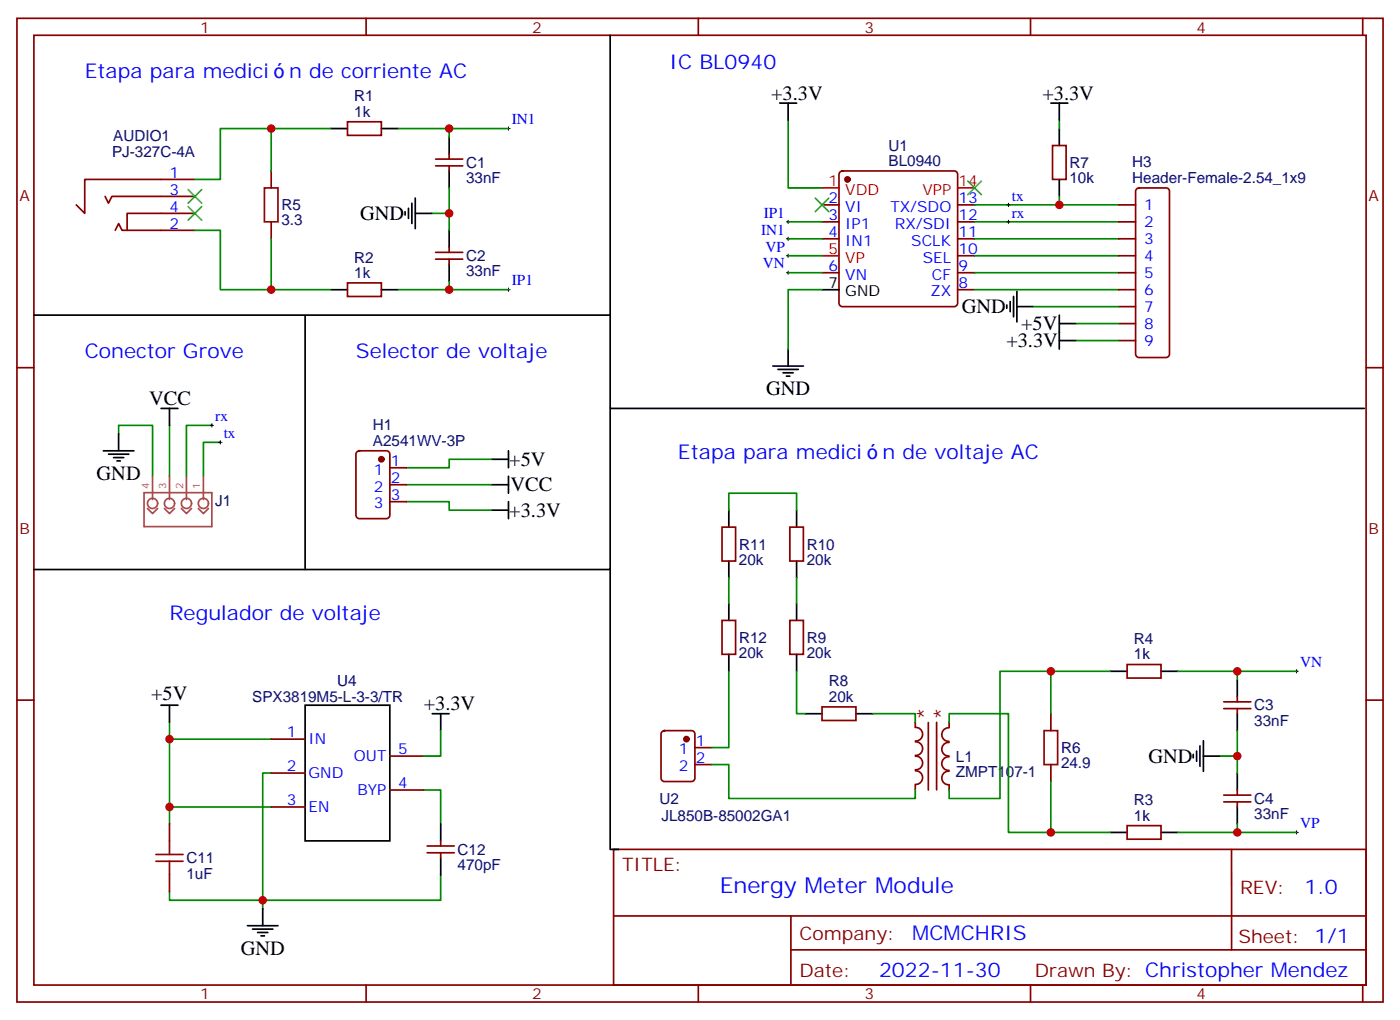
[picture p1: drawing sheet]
<svg xmlns="http://www.w3.org/2000/svg" width="291mm" height="212mm" viewBox="0 0 291 212" stroke-linecap="round" stroke-linejoin="round" font-family="sans-serif">
<g fill="none" stroke="#870000" stroke-width=".35">
<path d="M3.5 3.8h284.4v204.6h-284.4zM7.1 7.3h277.2v197.6h-277.2zM76.2 3.8v3.5M145.3 3.8v3.5M214.5 3.8v3.5M283.6 3.8v3.5M40.6 37.3h-23v7.1l-1.7-1.8M56.4 35.6v3.5M72.3 25.3h7.1v2.9h-7.1zM90.7 34.5h5.6M90.7 33.1h5.6M93.5 32v1.1"/>
<path d="M93.5 34.5v1.1M174.9 35.8l.4-.2h23.3a.71 .71 0 0 1 .7 .7v26.8a.76 .76 0 0 1-.7 .7h-23.3a.76 .76 0 0 1-.7-.7v-26.8zM219.1 30.3h2.8v7h-2.8zM236.6 39.3l.5-.2h5.6a.71 .71 0 0 1 .7 .7v33.9a.76 .76 0 0 1-.7 .7h-5.6a.76 .76 0 0 1-.7-.7v-33.9zM21.9 40.9l.7 1.4 .7-1.4h17.3M24 47.9l.7-1.4 .7 1.4h15.2M40.6 44.4h-14.1v3.5M56.4 46.1v3.6M72.3 58.8h7.1v2.9h-7.1zM90.7 53.9h5.6M90.7 52.5h5.6M93.5 51.4v1.1"/>
<path d="M93.5 53.9v1.1M171.1 42.6h3.5M171.1 46.1h3.5M171.1 49.7h3.5M171.1 56.7h3.5M199.3 42.6h3.5M199.3 46.1h3.5M199.3 49.7h3.5M199.3 56.7h3.5M199.3 53.2h3.5M232.8 42.6h3.6M232.8 46.1h3.6"/>
<path d="M232.8 49.7h3.6M232.8 56.7h3.6M232.8 53.2h3.6M3.5 76.5h3.6M199.3 60.3h3.5M232.8 60.3h3.6M232.8 63.8h3.6M232.8 67.3h3.6M232.8 70.8h3.6M284.3 76.5h3.6M74.3 94l.5-.2h5.6a.71 .71 0 0 1 .7 .7v12.7a.76 .76 0 0 1-.7 .7h-5.6a.76 .76 0 0 1-.7-.7v-12.7zM81.1 97.3h3.6"/>
<path d="M81.1 100.8h3.6M81.1 104.4h3.6M150.3 109.6h2.8v7.1h-2.8zM164.4 109.6h2.8v7.1h-2.8zM150.3 129h2.8v7.1h-2.8zM164.4 129h2.8v7.1h-2.8zM234.6 138.2h7.1v2.8h-7.1zM3.5 145.6h3.6M56.4 153.7h7.1M81.1 157.3h7.1M137.8 152.2l.5-.2h5.6a.71 .71 0 0 1 .7 .7v9.2a.76 .76 0 0 1-.7 .7h-5.6a.76 .76 0 0 1-.7-.7v-9.2zM144.6 155.5h3.6"/>
<path d="M144.6 159h3.6M171.1 147h7.1v2.9h-7.1zM190.5 150.2v1.1M190.5 151.3a1.41 1.41 0 0 1 1.5 1.4 1.41 1.41 0 0 1-1.5 1.4M190.5 154.3a1.41 1.41 0 0 1 1.5 1.4 1.41 1.41 0 0 1-1.5 1.4M190.5 157.3a1.41 1.41 0 0 1 1.5 1.4 1.41 1.41 0 0 1-1.5 1.4M193.2 150.3v14M194.9 150.2v14.1M197.5 157.4a1.41 1.41 0 0 0-1.5 1.4 1.41 1.41 0 0 0 1.5 1.4M197.5 154.4a1.41 1.41 0 0 0-1.5 1.4 1.41 1.41 0 0 0 1.5 1.4M197.5 151.4a1.41 1.41 0 0 0-1.5 1.4 1.41 1.41 0 0 0 1.5 1.4M197.6 150.2v1.1"/>
<path d="M218.7 148.4v3.6M218.7 159v3.6M254.7 147.4h5.6M254.7 146h5.6M257.5 144.9v1.1M257.5 147.4v1M284.3 145.6h3.6M35.3 171.4v3.5M56.4 160.8h7.1M56.4 167.9h7.1M81.1 164.3h7.1M88.9 176h5.6"/>
<path d="M88.9 177.4h5.6M91.7 174.9v1.1M91.7 177.4v1M127.7 176.7h156.6v28.2h-156.6zM190.5 163.3v1M190.5 160.3a1.41 1.41 0 0 1 1.5 1.4 1.41 1.41 0 0 1-1.5 1.4M197.5 160.4a1.41 1.41 0 0 0-1.5 1.4 1.41 1.41 0 0 0 1.5 1.4M197.6 163.3v1M234.6 171.7h7.1v2.9h-7.1zM254.7 166.8h5.6M254.7 165.4h5.6M256.3 176.7v20.9"/>
<path d="M257.5 164.3v1.1M257.5 166.8v1.1M35.3 182v3.5M127.7 190.5h156.5M164.6 197.6h119.6M164.6 190.5v14.1M76.2 204.9v3.5M145.3 204.9v3.5M214.5 204.9v3.5M283.6 204.9v3.5"/>
</g>
<g fill="#870000" stroke="#870000" stroke-width=".35">
<circle cx="176.4" cy="37.3" r=".53"/>
<circle cx="142.9" cy="153.7" r=".53"/>
<circle cx="79.4" cy="95.5" r=".53"/>
</g>
<path d="M171.1 39.1h3.5M199.3 39.1h3.5M171.1 53.2h3.5" fill="none" stroke="#f00" stroke-width=".35"/>
<g fill="none" stroke="#000" stroke-width=".35">
<path d="M127 7.3v77.6h157M68.8 26.7h3.5M79.4 26.7h3.5M93.5 28.5v3.5M93.5 35.6v3.5M162.3 21.4h3.5M164 21.4v3.6M218.7 21.4h3.5M220.5 21.4v3.6M220.5 26.7v3.6M220.5 37.3v3.6M84.3 44v.7"/>
<path d="M85 43.3v2.1M85.7 42.3v4.2M86.4 44.4h3.6M86.4 41.2v6.4M93.5 47.9v3.5M93.5 55v3.5M7.1 65.5h119.9M63.5 65.5v53M68.8 60.3h3.5M79.4 60.3h3.5M160.9 76.1h6.3M161.9 76.8h4.3"/>
<path d="M163 77.5h2.1M163.7 78.2h.7M164 72.6v3.5M171.1 60.3h3.5M209.5 63.4v.7M210.3 62.7v2.1M211 61.7v4.2M211.7 63.8h3.5M211.7 60.6v6.4M220.5 65.5v7.1M220.5 67.3h3.5M220.5 70.8h3.5"/>
<path d="M21.5 93.8h6.4M22.6 94.5h4.2M23.6 95.2h2.2M24.3 95.9h.7M24.7 90.2v3.6M33.5 84.9h3.5M35.3 84.9v3.6M102.3 95.5h3.5M105.8 93.8v3.5M105.8 99.1v3.5M127 84.9v33.6h-119.9M102.3 100.8h3.5"/>
<path d="M102.3 106.1h3.5M105.8 104.4v3.5M127 118.5v58.2h1.8M151.7 106.1v3.5M151.7 116.7v3.5M165.8 106.1v3.5M165.8 116.7v3.5M151.7 125.5v3.5M151.7 136.1v3.5M165.8 125.5v3.5M165.8 136.1v3.5M231.1 139.6h3.5"/>
<path d="M241.7 139.6h3.5M33.5 146.7h3.5M35.3 146.7v3.5M63.5 146.7h17.6v28.2h-17.6zM90 148.4h3.5M91.7 148.4v3.6M167.6 148.4h3.5M178.2 148.4h3.5M248.4 156.9v.7M249.1 156.2v2.1M249.8 155.2v4.2M250.5 157.3h3.5"/>
<path d="M250.5 154.1v6.3M257.5 141.4v3.5M257.5 148.4v3.6M91.7 171.4v3.5M91.7 178.4v3.6M231.1 173.1h3.5M241.7 173.1h3.5M257.5 160.8v3.5M257.5 167.9v3.5M51.5 192.5h6.4M52.6 193.3h4.2M53.6 194h2.1"/>
<path d="M54.3 194.7h.7M54.7 189v3.5"/>
</g>
<path d="M55 39.1h2.9v7h-2.9zM217.3 152h2.8v7h-2.8zM32.5 179.1h5.6M32.5 177.7h5.6M35.3 174.9v2.8M35.3 179.1v2.9" fill="none" stroke="#a10000" stroke-width=".35"/>
<g fill="none" stroke="#008700" stroke-width=".35">
<path d="M56.4 26.7v8.9M68.8 26.7h-22.9v10.6h-5.3M82.9 26.7h10.6v1.8M93.5 39.1v8.8M93.5 26.7h12.3M164 25v14.1h7.1M220.5 25v1.7M40.6 47.9h5.3v12.4h22.9M56.4 49.7v10.6M90 44.4h3.5M93.5 58.5v1.8h-10.6M164 46.1h7.1"/>
<path d="M164 49.7h7.1M164 53.2h7.1M164 56.7h7.1M202.8 46.1h30M202.8 49.7h30M202.8 53.2h30M202.8 56.7h30M202.8 42.6h30M220.5 40.9v1.7M93.5 60.3h12.3M171.1 60.3h-7.1v12.3M202.8 60.3h30"/>
<path d="M215.2 63.8h17.6M224 67.3h8.8M224 70.8h8.8M24.7 90.2v-1.7h7v10.6M35.3 88.5v10.6M44.1 88.5h-5.3v10.6M45.9 92h-3.6v7.1M102.3 95.5h-8.8v1.8h-8.8M84.7 104.4h8.8v1.7h8.8M84.7 100.8h17.6M151.7 106.1v-3.5h14.1v3.5M151.7 139.6v15.9h-3.5"/>
<path d="M151.7 120.2v5.3M165.8 139.6v8.8h1.8M165.8 120.2v5.3M218.7 139.6h-10.6v26.5h-10.5v-1.8M231.1 139.6h-12.4v8.8M245.2 139.6h12.3v1.8M257.5 139.6h12.4M35.3 150.2v3.5M56.4 153.7h-21.1v14.2M91.7 152v5.3h-3.5M148.2 159h3.5v7.1h38.8v-1.8M181.7 148.4h8.8v1.8"/>
<path d="M197.6 150.2v-1.8h12.3v24.7h8.8v-10.5M254 157.3h3.5M257.5 152v8.8M56.4 160.8h-1.7v28.2M56.4 167.9h-21.1v3.5M88.2 164.3h3.5v7.1M218.7 173.1h12.4M257.5 171.4v1.7h-12.3M257.5 173.1h12.4M91.7 182v5.3h-56.4v-1.8"/>
</g>
<g fill="none" stroke="#000" stroke-width=".21">
<path d="M105.5 26.7h.7M105.8 26.4v.7M105.8 59.9v.7M163.7 46.1h.7M163.7 49.7h.7M163.7 53.2h.7M163.7 56.7h.7M164 45.8v.7M164 49.3v.7M164 52.8v.8M164 56.4v.7M209.5 46.1h.8"/>
<path d="M209.5 42.6h.8M209.9 42.3v.7M209.9 45.8v.7M105.5 60.3h.7M43.7 88.5h.7M44.1 88.1v.7M45.5 92h.7M45.9 91.7v.7M269.5 139.6h.7M269.9 139.3v.7M269.5 173.1h.7M269.9 172.8v.7"/>
</g>
<g fill="none" stroke="#a64a4a" stroke-width=".35">
<path d="M31.7 99.1v4.8M35.3 99.1v4.8M38.8 99.1v4.8M42.3 99.1v4.8M30 102.5h14.1v7h-14.1zM30.7 105.8l1 1 1.1-1M34.2 105.8l1.1 1 1-1M37.7 105.8l1.1 1 1.1-1M41.3 105.8l1 1 1.1-1"/>
<circle cx="31.7" cy="104.7" r="1.06"/>
<circle cx="35.3" cy="104.7" r="1.06"/>
<circle cx="38.8" cy="104.7" r="1.06"/>
<circle cx="42.3" cy="104.7" r="1.06"/>
</g>
<path d="M39.2 39.4l2.8 2.9M42 39.4l-2.8 2.9M201.4 37.7l2.9 2.8M204.3 37.7l-2.9 2.8M39.2 43l2.8 2.8M42 43l-2.8 2.8M169.7 41.2l2.8 2.8M172.5 41.2l-2.8 2.8" fill="none" stroke="#3c3" stroke-width=".35"/>
<g fill="#c00">
<circle cx="56.4" cy="26.7" r=".88"/>
<circle cx="56.4" cy="60.3" r=".88"/>
<circle cx="257.5" cy="157.3" r=".88"/>
<circle cx="93.5" cy="44.4" r=".88"/>
<circle cx="35.3" cy="167.9" r=".88"/>
<circle cx="54.7" cy="187.3" r=".88"/>
<circle cx="35.3" cy="153.7" r=".88"/>
<circle cx="218.7" cy="139.6" r=".88"/>
<circle cx="218.7" cy="173.1" r=".88"/>
<circle cx="257.5" cy="139.6" r=".88"/>
<circle cx="257.5" cy="173.1" r=".88"/>
<circle cx="93.5" cy="26.7" r=".88"/>
<circle cx="93.5" cy="60.3" r=".88"/>
<circle cx="220.5" cy="42.6" r=".88"/>
</g>
<text font-size="4.6" fill="#00f" x="149.8" y="185.7">Energy Meter Module</text>
<g font-size="4.2" fill="#00f">
<text x="17.6" y="16.2">Etapa para medici</text>
<text x="60.2" y="16.2">n de corriente AC</text>
<text x="139.3" y="14.4">IC BL0940</text>
<text x="17.6" y="74.4">Conector Grove</text>
<text x="74.1" y="74.4">Selector de voltaje</text>
<text x="141.1" y="95.5">Etapa para medici</text>
<text x="183.7" y="95.5">n de voltaje AC</text>
<text x="35.3" y="129">Regulador de voltaje</text>
<text x="271.5" y="185.9">1.0</text>
<text x="189.9" y="195.5">MCMCHRIS</text>
<text x="183" y="203.3">2022-11-30</text>
</g>
<g font-size="4.2">
<text x="160.5" y="20.7">+3.3V</text>
<text x="217" y="20.7">+3.3V</text>
<text x="75" y="45.8">GND</text>
<text x="200.2" y="65.2">GND</text>
<text x="212.5" y="68.7">+5V</text>
<text x="209.5" y="72.2">+3.3V</text>
<text x="159.5" y="82.2">GND</text>
<text x="31" y="84.2">VCC</text>
<text x="20.1" y="99.9">GND</text>
<text x="106" y="96.9">+5V</text>
<text x="106" y="107.5">+3.3V</text>
<text x="106.3" y="102.2">VCC</text>
<text x="31.4" y="145.6">+5V</text>
<text x="88.2" y="147.7">+3.3V</text>
<text x="239" y="158.7">GND</text>
<text x="50.1" y="198.5">GND</text>
</g>
<g font-size="4.2" fill="#800">
<text x="193.9" y="149.8" transform="rotate(-90 193.9 149.8)">*</text>
<text x="197.4" y="149.8" transform="rotate(-90 197.4 149.8)">*</text>
</g>
<g font-size="3.9" fill="#800">
<text x="129.5" y="181.3">TITLE:</text>
<text x="258.1" y="185.9">REV:</text>
<text x="166.4" y="195.5">Company:</text>
<text x="257.7" y="196.1">Sheet: 1/1</text>
<text x="166.4" y="203.1">Date:</text>
<text x="215.4" y="203.2">Drawn By: Christopher Mendez</text>
</g>
<g font-size="3.2" fill="#800">
<text x="41.6" y="6.8">1</text>
<text x="110.8" y="6.8">2</text>
<text x="179.9" y="6.8">3</text>
<text x="249.1" y="6.8">4</text>
<text x="4.1" y="41.9">A</text>
<text x="284.9" y="41.9">A</text>
<text x="4.1" y="111.1">B</text>
<text x="284.9" y="111.1">B</text>
<text x="41.6" y="207.9">1</text>
<text x="110.8" y="207.9">2</text>
<text x="179.9" y="207.9">3</text>
<text x="249.1" y="207.9">4</text>
</g>
<g font-size="3.2" fill="#000080">
<text x="73.7" y="21.1">R1</text>
<text x="23.6" y="29.4">AUDIO1</text>
<text x="73.7" y="24.3">1k</text>
<text x="23.3" y="32.6">PJ-327C-4A</text>
<text x="97" y="34.9">C1</text>
<text x="184.9" y="34.5">BL0940</text>
<text x="184.9" y="31.3">U1</text>
<text x="222.6" y="34.9">R7</text>
<text x="235.7" y="34.8">H3</text>
<text x="97" y="38">33nF</text>
<text x="222.6" y="38">10k</text>
<text x="235.7" y="38">Header-Female-2.54_1x9</text>
<text x="58.6" y="46.8">3.3</text>
<text x="58.6" y="43.7">R5</text>
<text x="73.7" y="57.8">1k</text>
<text x="73.7" y="54.6">R2</text>
<text x="97" y="57.4">33nF</text>
<text x="97" y="54.3">C2</text>
<text x="77.6" y="89.5">H1</text>
<text x="77.6" y="92.7">A2541WV-3P</text>
<text x="44.8" y="105.2">J1</text>
<text x="153.8" y="117.5">20k</text>
<text x="153.8" y="114.3">R11</text>
<text x="167.9" y="117.5">20k</text>
<text x="167.9" y="114.3">R10</text>
<text x="153.8" y="136.9">20k</text>
<text x="153.8" y="133.8">R12</text>
<text x="167.9" y="136.9">20k</text>
<text x="167.9" y="133.8">R9</text>
<text x="236" y="137.2">1k</text>
<text x="236" y="134">R4</text>
<text x="70.2" y="142.7">U4</text>
<text x="172.5" y="142.8">R8</text>
<text x="52.5" y="146">SPX3819M5-L-3-3/TR</text>
<text x="172.5" y="146">20k</text>
<text x="261.1" y="147.7">C3</text>
<text x="261.1" y="150.9">33nF</text>
<text x="199" y="161.6">ZMPT107-1</text>
<text x="199" y="158.4">L1</text>
<text x="220.8" y="159.7">24.9</text>
<text x="220.8" y="156.6">R6</text>
<text x="137.2" y="167.2">U2</text>
<text x="236" y="167.5">R3</text>
<text x="261.1" y="167.1">C4</text>
<text x="137.7" y="170.7">JL850B-85002GA1</text>
<text x="236" y="170.7">1k</text>
<text x="261.1" y="170.3">33nF</text>
<text x="38.8" y="179.6">C11</text>
<text x="95.2" y="177.8">C12</text>
<text x="38.8" y="182.8">1uF</text>
<text x="95.2" y="181">470pF</text>
</g>
<g font-size="3.2" fill="#00f">
<text x="106.5" y="25.9">IN1</text>
<text x="35.3" y="37">1</text>
<text x="35.3" y="40.5">3</text>
<text x="210.6" y="41.7">tx</text>
<text x="35.3" y="44">4</text>
<text x="35.3" y="47.6">2</text>
<text x="159" y="45.3">IP1</text>
<text x="172.4" y="42.3">2</text>
<text x="172.4" y="45.8">3</text>
<text x="175.9" y="44">VI</text>
<text x="175.9" y="47.6">IP1</text>
<text x="185.3" y="44">TX/SDO</text>
<text x="186.2" y="47.6">RX/SDI</text>
<text x="199.5" y="45.8">12</text>
<text x="199.5" y="42.3">13</text>
<text x="210.6" y="45.3">rx</text>
<text x="238.1" y="43.7">1</text>
<text x="238.1" y="47.2">2</text>
<text x="158.4" y="48.8">IN1</text>
<text x="159.3" y="52.3">VP</text>
<text x="172.4" y="49.3">4</text>
<text x="175.9" y="51.1">IN1</text>
<text x="189.7" y="51.1">SCLK</text>
<text x="199.5" y="52.8">10</text>
<text x="199.5" y="49.3">11</text>
<text x="238.1" y="50.7">3</text>
<text x="106.5" y="59.4">IP1</text>
<text x="158.8" y="55.8">VN</text>
<text x="172.4" y="56.4">6</text>
<text x="175.9" y="58.1">VN</text>
<text x="192.1" y="54.6">SEL</text>
<text x="194" y="58.1">CF</text>
<text x="199.5" y="59.9">8</text>
<text x="199.5" y="56.4">9</text>
<text x="238.1" y="54.3">4</text>
<text x="238.1" y="57.8">5</text>
<text x="193.7" y="61.7">ZX</text>
<text x="238.1" y="61.3">6</text>
<text x="238.1" y="64.8">7</text>
<text x="238.1" y="68.4">8</text>
<text x="238.1" y="71.9">9</text>
<text x="44.8" y="87.6">rx</text>
<text x="46.6" y="91.1">tx</text>
<text x="77.8" y="98.7">1</text>
<text x="81.3" y="96.9">1</text>
<text x="81.3" y="100.5">2</text>
<text x="77.8" y="102.2">2</text>
<text x="77.8" y="105.8">3</text>
<text x="81.3" y="104">3</text>
<text x="270.6" y="138.7">VN</text>
<text x="59.7" y="153.4">1</text>
<text x="64.2" y="154.8">IN</text>
<text x="144.8" y="155.2">1</text>
<text x="59.7" y="160.4">2</text>
<text x="64.2" y="161.9">GND</text>
<text x="73.7" y="158.3">OUT</text>
<text x="82.9" y="156.9">5</text>
<text x="141.3" y="156.9">1</text>
<text x="141.3" y="160.4">2</text>
<text x="144.8" y="158.7">2</text>
<text x="59.7" y="167.5">3</text>
<text x="74.4" y="165.4">BYP</text>
<text x="82.9" y="164">4</text>
<text x="64.2" y="168.9">EN</text>
<text x="270.6" y="172.3">VP</text>
</g>
<g font-size="3.2" fill="#f00">
<text x="172.4" y="38.7">1</text>
<text x="175.9" y="40.5">VDD</text>
<text x="192" y="40.5">VPP</text>
<text x="199.5" y="38.7">14</text>
<text x="172.4" y="52.8">5</text>
<text x="175.9" y="54.6">VP</text>
</g>
<g font-size="3.2">
<text x="172.4" y="59.9">7</text>
<text x="175.9" y="61.7">GND</text>
</g>
<g font-size="2.1" fill="#a54b4b">
<text x="31.1" y="101.7" transform="rotate(-90 31.1 101.7)">4</text>
<text x="34.6" y="101.7" transform="rotate(-90 34.6 101.7)">3</text>
<text x="38.1" y="101.7" transform="rotate(-90 38.1 101.7)">2</text>
<text x="41.6" y="101.7" transform="rotate(-90 41.6 101.7)">1</text>
</g>
</svg>
